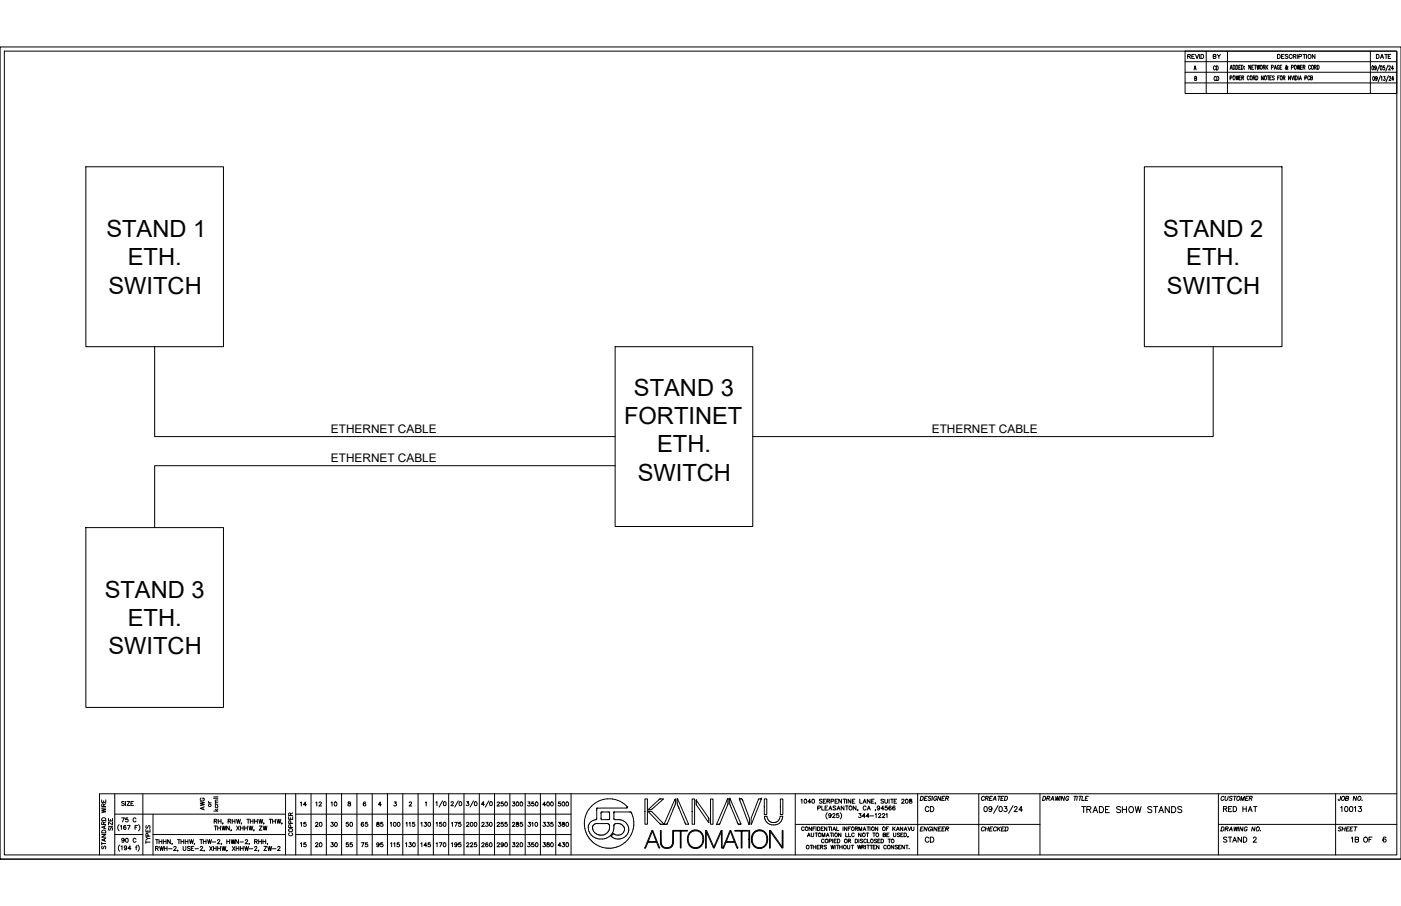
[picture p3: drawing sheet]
<svg xmlns="http://www.w3.org/2000/svg" width="432mm" height="279mm" viewBox="0 0 432 279" stroke-linecap="round" stroke-linejoin="round" font-family="sans-serif">
<g fill="none" stroke="#000" stroke-width=".31">
<path d="M0 14.5h431.8v250.4h-431.8zM1.3 15.8h429.2v247.9h-429.2zM365.3 15.8h65.2v13h-65.2zM365.3 19h65.2M366.1 17.4l.7-.1v-.4l-.7-.1v1.2M366.5 17.4l.4 .6M367.3 17.4h.5M368.1 16.8h-.8v1.2h.8M368.5 16.8l.4 1.2 .5-1.2M369.7 16.8v1.2M370.1 16.8h.5a.67 .67 0 0 1 .4 .6 .67 .67 0 0 1-.4 .6h-.5zM371.8 15.8v13"/>
<path d="M378.3 15.8v13M393.7 16.8h.5a.67 .67 0 0 1 .4 .6 .67 .67 0 0 1-.4 .6h-.5zM395 17.4h.5M395.8 16.8h-.8v1.2h.8M397 17l-.3-.2-.6 .2 .2 .3 .6 .2v.5l-.8-.2M398.2 17.1a.47 .47 0 0 0-.5-.3 .47 .47 0 0 0-.4 .5v.2a.47 .47 0 0 0 .4 .5 .47 .47 0 0 0 .5-.3M398.6 17.4l.7-.1 .1-.4-.8-.1v1.2M399 17.4l.4 .6M399.8 16.8v1.2M400.3 17.4h.7l.1-.5-.8-.1v1.2M401.6 16.8h.8M402 16.8v1.2"/>
<path d="M402.7 16.8v1.2M405.3 16.8v1.2l-.8-1.2v1.2M422.4 15.8v13M365.3 25.6h65.2M365.3 22.3h65.2M368 21.6l.3-1.3 .4 1.3M368.1 21.1h.4M368.2 24.2l.5-.1v-.5h-.5v1.2l.6-.1-.2-.5M379.1 21.4l.4-1.3 .3 1.3M379.1 24h.5v-.6h-.5v1.2M379.2 21h.5M380 20.1a.64 .64 0 0 1 .7 .6 .64 .64 0 0 1-.7 .7z"/>
<path d="M380.2 23.4h.1a.6 .6 0 0 1 .4 .6 .6 .6 0 0 1-.5 .6l-.2-.4zM380.9 20.1a.64 .64 0 0 1 .6 .6 .64 .64 0 0 1-.6 .7zM380.9 23.4l.2 1.2 .2-1.2 .3 1.2 .2-1.2M381.8 20.7h.3M381.9 24h.4M382.4 20.1h-.6v1.3h.6M382.5 23.4h-.6v1.2h.6M382.6 20.1a.64 .64 0 0 1 .6 .6 .64 .64 0 0 1-.6 .7zM382.7 24l.5-.1v-.5h-.5v1.2M383 24l.3 .6M383.5 20.5h.1M383.5 21.3h.1"/>
<path d="M385 23.7a.32 .32 0 0 0-.4-.3 .32 .32 0 0 0-.2 .5l.2 .7h.2l.2-.3M385.4 23.4h.1a.6 .6 0 0 1 .5 .6 .6 .6 0 0 1-.6 .6l-.1-.4zM385.5 20.1v1.3l-.6-1.3v1.3M385.8 20.7h.4M386.2 24l.5-.1v-.5h-.5v1.2M386.4 20.1h-.6v1.3h.6M386.5 24l.3 .6M386.6 20.1h.6M386.9 20.1v1.3M387.1 23.4a.62 .62 0 0 1 .6 .6 .62 .62 0 0 1-.6 .6zM387.4 20.1l.2 1.3 .2-1.3 .2 1.3 .2-1.3M388.6 20.2v-.1a.62 .62 0 0 1 .5 .6 .62 .62 0 0 1-.5 .6l-.2-.4z"/>
<path d="M389.3 20.7h.5v-.5l-.5-.1v1.3M389.3 23.4v1.2l-.5-1.2v1.2M389.6 20.7l.3 .7M389.8 23.4h.1a.6 .6 0 0 1 .5 .6 .6 .6 0 0 1-.6 .6l-.1-.4zM390.2 20.1v1.3M390.4 20.7l.4 .7M390.6 23.4h.6M390.8 20.1l-.6 .9M390.9 23.4v1.2M391.4 24h.3M391.9 20.8l.5-.1v-.5l-.5-.1v1.3M391.9 23.4h-.5v1.2h.5"/>
<path d="M392.7 21.4l.4-1.3 .3 1.3M392.7 23.6l-.5-.2v.4a.55 .55 0 0 1 .5 .8l-.5-.2M392.9 21h.4M393.8 24h.3M394.3 20.4a.34 .34 0 0 0-.4-.3 .34 .34 0 0 0-.2 .5l.2 .8 .4-.3-.2-.2M394.3 23.4h-.5v1.2M394.5 20.7h.4M394.7 23.4h.1a.61 .61 0 0 1 .4 .6 .61 .61 0 0 1-.5 .6l-.2-.4zM395.1 20.1h-.6v1.3h.6M395.5 24l.5-.1v-.5h-.5v1.2M395.8 24l.2 .6M397 20.7l-.1-.2a.66 .66 0 0 1-.7 .8v-.4l.4-.5-.1-.3-.1 .5 .4 .7h.2"/>
<path d="M397.7 23.4v1.2l-.6-1.2v1.2M398 20.8l.5-.1v-.5l-.5-.1v1.3M398.1 23.4l.3 1.2 .3-1.2M398.9 23.4v1.2M399.1 20.2v-.1a.62 .62 0 0 1 .5 .6 .62 .62 0 0 1-.5 .6zM399.2 23.4a.62 .62 0 0 1 .6 .6 .62 .62 0 0 1-.6 .6zM399.8 20.1l.2 1.3 .2-1.3 .3 1.3 .2-1.3M400.1 23.4v1.2M400.5 24.6l.3-1.2 .3 1.2M400.6 24.2h.4M400.8 20.7h.4M401.4 20.1h-.6v1.3h.6"/>
<path d="M401.6 20.7h.5v-.5l-.5-.1v1.3M401.9 20.7l.3 .7M402.2 24h.5v-.6h-.5v1.2M403.7 23.7a.33 .33 0 0 0-.4-.3 .33 .33 0 0 0-.3 .5l.2 .7h.3l.2-.3M403.9 20.4a.34 .34 0 0 0-.4-.3 .34 .34 0 0 0-.2 .5l.2 .7 .2 .1 .2-.3M403.9 24l.5-.1v-.5h-.5v1.2l.6-.1-.2-.5M404.3 20.2l.1-.1a.62 .62 0 0 1 .5 .6 .62 .62 0 0 1-.6 .6l-.1-.4zM405.1 20.7h.5v-.5l-.5-.1v1.3M405.4 20.7l.3 .7M406 20.1a.64 .64 0 0 1 .6 .6 .64 .64 0 0 1-.6 .7zM422.9 20.4a.63 .63 0 0 1 .6 .5 .63 .63 0 0 1-.4 .7l-.3-.3zM423.2 23.6a.59 .59 0 0 1 .5 .6 .59 .59 0 0 1-.5 .6z"/>
<path d="M424.2 20.7l-.1 .3a.34 .34 0 0 1-.5-.3 .34 .34 0 0 1 .5-.3 .63 .63 0 0 1 .2 .7 .63 .63 0 0 1-.6 .4v-.1M424.5 24l-.2 .3a.34 .34 0 0 1-.4-.3 .34 .34 0 0 1 .4-.4 .63 .63 0 0 1 .3 .7 .63 .63 0 0 1-.6 .5l-.1-.2M425.2 20.1l-.7 1.9M425.5 23.3l-.7 2M425.5 20.4a.63 .63 0 0 1 .6 .5 .63 .63 0 0 1-.4 .7l-.3-.3zM425.7 23.8l.2-.2v1.2M426.4 23.6h.5l-.3 .4a.35 .35 0 0 1 .3 .6 .35 .35 0 0 1-.6 0M426.7 20.3h-.4v.5a.34 .34 0 0 1 .5 .1 .34 .34 0 0 1-.1 .5 .34 .34 0 0 1-.5-.1M427.8 20.1l-.7 1.9M427.9 23.3l-.7 2M428 20.6l.1-.2a.28 .28 0 0 1 .4 0 .28 .28 0 0 1 0 .4l-.5 .8h.6M428.1 23.9l.1-.2a.28 .28 0 0 1 .4-.1 .28 .28 0 0 1 0 .4l-.5 .8h.6"/>
<path d="M429.5 21.1h-.7l.5-.8v1.3M429.6 24.4h-.7l.4-.8v1.2M26.5 51.4h42.4v55.5h-42.4zM352.7 51.4h42.4v55.5h-42.4zM47.7 106.9v27.7h141.9M189.6 106.9h42.4v55.5h-42.4zM373.9 106.9v27.7h-141.9M189.6 143.6h-141.9v19.1M26.5 162.7h42.4v55.5h-42.4zM31.3 257.3h1.3l-1.3 .9h1.3M31.3 249.4l1.3 .3-1.3 .3 1.3 .3-1.3 .3M31.3 246.7v.8h1.3v-.8"/>
<path d="M31.3 249.2h1.3M31.3 259.7v.9M31.5 256.1h.9l.2 .8h-1.3zM31.5 252.3h.9l.2 .7h-1.3zM31.9 254.3v-.7l-.3-.2-.3 .9h1.3M31.9 248.7v-.7l-.3-.1-.3 .8h1.3M31.9 247v.5M32.2 254.8v.6M32.2 258.7v.6M32.6 258.5l-1.3 .5 1.3 .5M32.6 254.6l-1.3 .5 1.3 .5M32.6 253.4l-.7 .5"/>
<path d="M32.6 247.9l-.7 .4M33.4 252.4v.8h1.3v-.8M33.4 254.8h1.3M33.6 255.2l-.2 .3 .2 .6 .3-.2 .4-.7 .4 .3-.2 .6M34 252.7v.5M34.7 253.5v.9l-1.3-.9v.9M35.4 257.4h8.6M35.4 251.1h52.6M35.4 244.8v18.9M36.7 254.3a1.27 1.27 0 0 0 0 1.9M37.1 254.8l.3-.2v1.2M37.5 252.2h.8l-.6 1.3"/>
<path d="M38.3 258.9a.39 .39 0 0 1-.6 .4 .39 .39 0 0 1-.1-.7 .39 .39 0 0 1 .6 .1v.8l-.3 .3-.4-.2M38.3 247.3l-.3-.1-.5 .1 .1 .3 .7 .3-.1 .4-.7-.1M38.7 247.2v1.2M38.8 254.7l-.1-.1a.58 .58 0 0 0-.6 .6 .58 .58 0 0 0 .6 .6 .4 .4 0 0 0 0-.7 .4 .4 0 0 0-.6 .3M38.9 258.6a.57 .57 0 0 1 .6 .5 .57 .57 0 0 1-.6 .6l-.2-.5zM39.2 247.2h.8l-.8 1.2h.8M39.3 254.6h.8l-.6 1.2M39.4 252.2h-.6l-.1 .6a.44 .44 0 0 1 .7-.1 .44 .44 0 0 1-.1 .7 .44 .44 0 0 1-.6-.2M40.4 247.8h.4M41.1 247.2h-.7v1.2h.7M41.6 255.1h.5M41.9 252.5a.46 .46 0 0 0-.5-.3 .46 .46 0 0 0-.4 .5v.3a.46 .46 0 0 0 .4 .5 .46 .46 0 0 0 .5-.3"/>
<path d="M41.9 258.8a.46 .46 0 0 0-.5-.3 .46 .46 0 0 0-.4 .5v.3a.46 .46 0 0 0 .4 .5 .46 .46 0 0 0 .5-.3M42.4 254.6h-.8v1.2M42.7 254.3a1.27 1.27 0 0 1 0 1.9M44 244.8v18.9M45 258.1l.6 .5-.6 .4M45 255.8v.8h1.2v-.8M45 259.7h1.2M45 259.3v.8M45.1 254.6l-.1 .7 .4 .1 .3-.7 .3-.1 .2 .3-.2 .5M45.6 258.6h.6M45.6 256.1v.5M45.6 257.9v-.8h-.5l-.1 .8h1.2"/>
<path d="M47.2 257.4h40.8M47.2 251.1v12.6M47.9 258.9h.9M48.4 258.9v1.3M49 258.9v1.3M49 259.5h.9M49.9 258.9v1.3M50.3 259.5h.9M50.3 258.9v1.3M51.2 258.9v1.3M52.5 258.9v1.3l-.8-1.3v1.3M54.7 258.9h.8"/>
<path d="M55.1 258.9v1.3M55.8 259.5h.8M55.8 258.9v1.3M56.6 258.9v1.3M57.1 259.5h.8M57.1 258.9v1.3M57.9 258.9v1.3M58.4 258.9l.3 1.3 .3-1.3 .3 1.3 .3-1.3M61.6 258.9h.8M61.7 247.2l1.3 .3-1.3 .3 1.3 .4-1.3 .3M62 246.1a.47 .47 0 0 0-.3 .5 .47 .47 0 0 0 .5 .4h.3a.46 .46 0 0 0 .5-.4 .46 .46 0 0 0-.5-.5v.3M62 258.9v1.3"/>
<path d="M62.6 249v.6M62.7 259.5h.8M62.7 258.9v1.3M63 248.8l-1.3 .5 1.3 .5M63.5 258.9v1.3M64 258.9l.3 1.3 .3-1.3 .3 1.3 .3-1.3M64.2 247.1l.4 .5M64.2 247.6h.9M65.4 259.7h1.1M65.9 250.1h1.3M65.9 245.7h1.3M66 246.2h.1"/>
<path d="M66 253.3l.7-.1 .1-.4-.8-.2v1.3M66 254.7h.8M66.3 246.2h.9M66.3 249.5l.6 .6M66.3 248h.9M66.4 253.3l.4 .6M66.4 254.7v1.3M66.5 248.4a.4 .4 0 0 0 0 .6 .4 .4 0 0 0 .5 0 .4 .4 0 0 0 0-.6M67 259.2l.3-.3 .5 .3-.8 1h.8M67.1 254.7v1.3M67.1 255.4h.8M67.2 247.4h-.8l.2 .6"/>
<path d="M67.2 246.7l-.8 .1 .2 .6M67.2 249.5l-.5 .4M67.3 252.6v1.3M67.3 253.3h.8M67.9 254.7v1.3M68.1 252.6v1.3M68.4 254.7l.3 1.3 .3-1.3 .3 1.3 .3-1.3M68.7 253.9l-.1 .2M69.9 259.5h.9M69.9 258.9v1.3M70.3 253.3l.7-.1 .1-.4-.8-.2v1.3M70.7 254.7v1.3l-.8-1.3v1.3"/>
<path d="M70.7 253.3l.5 .6M70.8 258.9v1.3M71.2 258.9l.3 1.3 .3-1.3 .3 1.3 .3-1.3M71.3 255.9l-.1 .3M71.6 253.3h.8M71.6 252.6v1.3M72.4 252.6v1.3M72.9 252.6l.3 1.3 .3-1.3 .3 1.3 .3-1.3M72.9 254.7l.8 1.3M73.5 258.9v1.3l-.8-1.3v1.3M73.7 254.7l-.8 1.3M74 259.7h1.1"/>
<path d="M74.1 255.4h.8M74.1 254.7v1.3M74.5 253.9l-.2 .2M74.9 254.7v1.3M75.4 255.4h.8M75.4 254.7v1.3M75.6 259.2l.2-.3 .5 .3-.8 1h.9M76.1 252.6h.8M76.2 254.7v1.3M76.5 252.6v1.3M76.7 254.7l.3 1.3 .3-1.3 .3 1.3 .3-1.3M77.2 253.3h.8"/>
<path d="M77.2 252.6v1.3M78 252.6v1.3M78.3 255.9l-.1 .3M78.5 259.5h.7l.1-.3-.8-.3v1.3M78.5 253.3h.8M78.5 252.6v1.3M78.9 259.5l.4 .7M79.3 252.6v1.3M79.7 259.5h.9M79.7 258.9v1.3M79.8 252.6l.3 1.3 .3-1.3 .3 1.3 .3-1.3M79.9 254.7h.8l-.8 1.3h.8"/>
<path d="M80.6 258.9v1.3M81 259.5h.9M81 258.9v1.3M81.1 254.7l.3 1.3 .3-1.3 .3 1.3 .3-1.3M81.3 253.9l-.1 .2M81.9 258.9v1.3M83 252.6h.8M83.4 252.6v1.3M84 253.3h.9M84 252.6v1.3M84.9 252.6v1.3M85.3 252.6l.3 1.3 .3-1.3 .4 1.3 .3-1.3"/>
<path d="M86.9 253.9l-.1 .2M88 244.8v18.9M91.1 257.4h84.9M91.1 251.1h84.9M91.1 244.8v18.9M95.9 244.8v18.9M100.6 244.8v18.9M105.3 244.8v18.9M110 244.8v18.9M112.7 247.5l-.2-.2a.56 .56 0 0 0-.6 .7 .56 .56 0 0 0 .8 .4 .39 .39 0 0 0-.2-.6 .39 .39 0 0 0-.5 .4M114.7 244.8v18.9M119.4 244.8v18.9"/>
<path d="M121.5 247.3h.7l-.4 .5a.42 .42 0 0 1 .3 .7 .42 .42 0 0 1-.7-.2M124.1 244.8v18.9M126.2 247.6l.2-.3 .5 .2-.8 1.1h.8M128.9 244.8v18.9M131.1 247.5l.3-.2v1.3M133.6 244.8v18.9M138.3 244.8v18.9M141.2 247l-1 1.9M143 244.8v18.9M147.7 244.8v18.9M152.4 244.8v18.9M155.1 253.6h-.6l-.1 .5a.44 .44 0 0 1 .7 0 .44 .44 0 0 1-.1 .7 .44 .44 0 0 1-.6-.2"/>
<path d="M157.1 244.8v18.9M161.9 244.8v18.9M164.5 259.9h-.6v.5a.45 .45 0 0 1 .6 0 .45 .45 0 0 1-.1 .7 .45 .45 0 0 1-.6-.2M166.6 244.8v18.9M168.6 253.6h.7l-.4 .5a.42 .42 0 0 1 .3 .6 .42 .42 0 0 1-.7-.1M171.3 244.8v18.9M176 244.8v18.9M181 257.6l.5 .8M181.3 254.7l.1 1.1M181.4 255.9l.4 1.1M181.5 254.3l-.2 .4M181.5 258.4l.3 .4"/>
<path d="M181.8 258.7l.5 .6M182.3 248.6a7.5 7.5 0 0 1 11 .3M182.3 259.3a7.5 7.5 0 0 0 4.8 2.3M182.3 248.6a7.6 7.6 0 0 0-1.3 9M182.6 255l.4 1.4M182.8 254.6l-.1 .4M183 254.4l-.2 .2M183 256.4l.3 .4M183.3 256.8l1.5 .7M183.7 252.8a2.62 2.62 0 0 0-2.2 1.5M184 249.3l-.1 3.2-.2 .3M184 249.3h.1"/>
<path d="M184 249.2h.1M184.8 257.5h.2M185.4 250.4l-.1 2.3 2.3 .1M185.4 250.4h-.1M187.3 254l.4 .3M187.3 254h-3.5l-.8 .4M187.4 250.4h-2M187.4 250.4l.5 .3M187.4 256.5a2.57 2.57 0 0 1-2.4 1M187.6 256.2l-.2 .3M187.7 254.3l.2 .8-.3 1.1M187.8 252.7l-.2 .1"/>
<path d="M187.8 252.7h.1M187.9 252.5l-.1 .1M187.9 250.7v1.9M188.3 257.9h.1M188.4 257.9h.1M188.4 257.8v.1M188.5 257.7l-.1 .1M188.9 257.2l-.4 .5M189 257l-.1 .2M189 257.1h.1M189 257l.1 .1a2.34 2.34 0 0 0 2 .4M189.2 250.7v.2"/>
<path d="M189.2 250.6v.1M189.2 251v1.5l.5 .3M189.2 254.5v.1a4 4 0 0 1-2.7 4 4 4 0 0 1-4.7-1.6M189.2 250.5v.1M189.3 250.5h-.1M189.3 250.4v.1M189.3 250.4h.1M189.5 254.1l.7-.1a2.04 2.04 0 0 1 1.9 .8M189.5 254.1l-.2 .3M189.7 252.8h.4M190.1 252.8h.5M190.6 252.8a3.2 3.2 0 0 1 3.1 2.5"/>
<path d="M191.5 257.3l-.4 .2M191.9 257l-.5 .3M192.1 254.8l.4 1.1-.6 1.1M193.2 249.2h-9.1M193.3 249.1h-.1M193.3 249v.1M193.3 249h.1M193.3 248.9v.1M193.4 257.2a3.3 3.3 0 0 1-5 .7M193.7 255.3v1l-.3 .9M194.4 250.4h-5.1M194.4 250.4l.3 .4"/>
<path d="M194.6 250.8l.1 .2M194.8 251a7.6 7.6 0 0 1-3.5 9.7M198.8 246.4h.7v7.8h-.7zM199.8 249.7h.9M199.8 259.5h2.5M199.8 259.5h.1M199.8 249.6v.1M199.9 259.1l-.1 .4M200.7 250.2h-.9l3.7 3.9 1.1 .1-3.7-3.9M200.7 250.3h.1M200.8 250.3h.1M200.8 249.6l-.1 .1"/>
<path d="M201 256.4l-1 2.7M201 256.4h.1M201.1 256.4l1.2 3.1M201.1 256.4h.1M201.1 249.4l-.3 .2M201.5 249.1l-.4 .3M202.2 259.5h.1M203 246.7l.4-.3h1.1l-3 2.7M203 246.7l-3.1 2.9M203.6 259.9l.2 .9 .7 .6M203.8 259.1l.1 1.3 .5 .7M203.8 259.1v-3h-.3l.1 3.8"/>
<path d="M204.7 254.1l.7 .1M205.5 254.2h-.1M205.6 254.1v.1M207.3 259.8l-.1 .4M207.3 259.8v-3.7h.3v3.2a1.93 1.93 0 0 1-2.3 2.3M207.8 256.1h4.1v.2h-2v5.2h-.2v-5.2h-1.9zM207.9 248.6l-2.5 5.6M208 246.6l-3.3 7.5M208.1 246.5l-.1 .1M208.1 246.5l.1 1-.3 1.1M208.7 246.4l.1 1.7 .4 .9M208.7 246.4v.1"/>
<path d="M208.7 246.4l.1 .1M208.9 246.5l3.3 7.7-.9-.1M209.1 249l.2 .4M209.3 249.4l1.8 4.2M211.1 253.6l.2 .5M211.3 254.1h.1M213.3 246.4h.8v7.8h-.8zM214.6 246.9l.1 1.4M214.6 246.8v.1M214.6 246.9h.1M214.7 246.9l3.7 5.3 .1 .9M214.7 248.3l3.8 5.4v-.7"/>
<path d="M216.4 259.9a2.47 2.47 0 0 0-.1-2.7 2.47 2.47 0 0 0-2.7-.9 2.57 2.57 0 0 0-1.4 3.4 2.57 2.57 0 0 0 3.5 1.3l.8-1.1M216.9 259a2.57 2.57 0 0 0-2.7-3 2.57 2.57 0 0 0-2.3 3.3 2.4 2.4 0 0 0 2.5 2.3M216.9 259a2.54 2.54 0 0 1-2.3 2.6M219 246.4h.8v7.8h-.8zM220.9 254.2h.1M221.8 254.1v.1M222.3 256.5h.1M223.9 259.5h.1M224 259.2v.3M224.2 246.6l-3.3 7.6h.9M224.2 246.5v.1M224.2 246.5h.1"/>
<path d="M224.3 248.2l-2.4 5.8M224.3 246.4l-.1 .1M224.3 246.4h.1M224.4 246.4v1.4M224.4 246.4h.1M224.4 246.4h-.1M224.4 247.8l-.2 .4M224.9 246.4l.2 2.1M224.9 246.4h.1M225 246.4h-.1M225 246.4h.1M225 246.4l.1 .2"/>
<path d="M225.1 248.4l2.4 5.7M225.1 256.4l-1.1 2.8M225.1 246.6l3.3 7.5M225.1 256.4h.1M225.1 256.4l1.2 3.1M226.3 259.5h-2.3M226.3 259.5h.1M226.5 256.1h4.1v.2h-1.9v5.2h-.2v-5.2h-2zM227.5 254.1h.1M227.5 254.2h.1M227.6 254.2h.1M227.9 246.4h.1"/>
<path d="M227.9 246.4l.2 .6M228 246.4h-.1M228 246.4h.1a.64 .64 0 0 1 .9 .6M228.1 247l2.7 7.2M228.4 254.1l-.8 .1M229 247l1 2.7a6.2 6.2 0 0 1 .9 4.5M230.8 256.1h.3v5.4h-.3zM230.8 254.2h.1M231.6 258.8l.2 1M231.7 259.8a2.33 2.33 0 0 0 2.1 1.8M231.9 259.5l.6 1.3M233.1 256.2a2.8 2.8 0 0 0-1.5 2.6"/>
<path d="M234.2 256l-1.1 .2M234.2 256h.5M234.4 246.4h-.6M234.4 246.4h.2M234.5 256.2h-.3a2.4 2.4 0 0 0-2.3 3.3M234.5 256.2l1.3 .8 .6 1.4M234.7 246.4l-3.2 7.8v-1.9l2.3-5.9M234.7 246.4h.1M234.7 256l1.3 .8M235.6 246.4h.7v4.8h-.7zM235.6 252.2a2.79 2.79 0 0 0 3.9 2M236 256.9a3 3 0 0 1-1.5 4.7"/>
<path d="M236.4 258.4a2.44 2.44 0 0 1-2.1 3M236.4 251.9a1.89 1.89 0 0 0 1.5 1.7M236.4 251.9v-.1h-.8l.1 .3M239.7 253.2l-.7 .4h-1.1M239.7 253.2l.8-1.5h.8l-.6 1.6-1.2 .9M240.5 246.4h.8v4.8h-.8zM245.1 244.8v18.9M245.1 254.2h75.4M246.8 246.7l.4-.2v1.2M247.9 255.3a.43 .43 0 0 0-.5-.3 .43 .43 0 0 0-.4 .4v.3a.42 .42 0 0 0 .4 .4 .42 .42 0 0 0 .5-.2M248 246.5a.58 .58 0 0 1 .7 .6 .58 .58 0 0 1-.7 .6l-.2-.5zM248.9 258l.4-1.1 .4 1.1"/>
<path d="M249 257.6h.6M249.9 247.3h-.9l.6-.8v1.2M250 256.9v.8l.4 .3 .3-.1 .1-1M250.1 255v1.1l-.7-1.1v1.1M250.4 246.5a.58 .58 0 0 1 .6 .6 .58 .58 0 0 1-.6 .6l-.2-.5zM250.5 255.5h.5M251.2 256.9h.8M251.2 255h-.7v1.1M251.5 255v1.1M251.6 256.9v1.1M251.9 255h.4a.59 .59 0 0 1 .4 .6 .59 .59 0 0 1-.4 .5h-.4zM252 249.2h.8v-.5l-.8-.1v1.2"/>
<path d="M253.1 255.5h.4M253.3 248.6v1.2h.7M253.4 258v-1.1l.4 1.1 .4-1.1v1.1M253.4 246.6l-.3-.1-.6 .1 .9 .8-.3 .3-.6-.2M253.7 247.1h.5M253.8 255h-.7v1.1h.7M254 259a.42 .42 0 0 0-.5-.2 .42 .42 0 0 0-.3 .4v.3a.41 .41 0 0 0 .3 .4 .41 .41 0 0 0 .5-.3M254.3 249.2h.5M254.5 246.5h-.8v1.2h.8M254.7 258l.4-1.1 .4 1.1M254.8 257.6h.6M254.8 255v1.1l-.7-1.1v1.1"/>
<path d="M254.9 247.1l.7-.1 .1-.4-.8-.1v1.2M255 250.7a1.27 1.27 0 0 0 0 1.9M255.1 248.6h-.8v1.2h.8M255.3 255h.7M255.3 247.1l.4 .6M255.4 249.8l.5-1.2 .5 1.2M255.5 259.4l.7-.1v-.5h-.7v1.1M255.6 249.4h.6M255.7 255v1.1M255.9 256.9h.7M256.1 247.1h.8v-.6h-.8v1.2M256.2 251.3a.39 .39 0 0 1-.6 .3 .39 .39 0 0 1-.1-.6 .39 .39 0 0 1 .6 .1l-.1 1-.6-.1"/>
<path d="M256.2 256.9v1.1M256.3 255v1.1M256.6 258.8v1.1M256.6 251.2l.3-.3 .5 .2-.8 1h.8M256.7 256.1l.4-1.1 .5 1.1M256.8 256.9v1.1M256.9 255.8h.5M257.1 259.3h.4M257.4 247.1h.5M257.6 248.7l-.3-.1-.5 .1 .8 .7-.3 .4-.5-.2M257.8 258.8h-.7v1.1h.7M257.9 255v1.1h.6"/>
<path d="M258 249.8l.4-1.2 .5 1.2M258.1 258.8h.4a.59 .59 0 0 1 .4 .5 .59 .59 0 0 1-.4 .6h-.4zM258.1 249.4h.6M258.2 246.5h-.8v1.2h.8M258.5 250.9h-.6l-.1 .5a.45 .45 0 0 1 .7 0 .45 .45 0 0 1-.1 .7 .45 .45 0 0 1-.6-.2M259 250.7a1.27 1.27 0 0 1 0 1.9M259.2 256.9v1.1l-.8-1.1v1.1M259.4 246.5v1.2l-.9-1.2v1.2M259.8 255v1.1M259.8 246.5h.9M260.1 248.6v1.2l-.8-1.2v1.2M260.3 246.5v1.2"/>
<path d="M260.6 248.6h.8M260.6 256.9v1.1h.7M260.9 246.5v1.2M261 255v1.1l-.8-1.1v1.1M261 248.6v1.2M261.4 259.3h.7l.1-.3-.8-.2v1.1M261.4 255.5h.5M261.6 256.9v1.1h.6M261.8 259.3l.4 .6M262.1 255h-.7v1.1M262.2 246.5v1.2l-.8-1.2v1.2M262.7 247.1h.5"/>
<path d="M263.3 257.2a.42 .42 0 0 0-.5-.3 .42 .42 0 0 0-.3 .4v.3a.41 .41 0 0 0 .3 .4 .41 .41 0 0 0 .5-.3M263.5 246.5h-.8v1.2h.8M263.6 255.5h.6l.1-.4-.7-.1v1.1M263.6 258.8h.4a.61 .61 0 0 1 .3 .5 .61 .61 0 0 1-.3 .6h-.4zM263.8 248.6v1.2l-.8-1.2v1.2M264 255.5l.3 .6M264.4 249.7l-.1 .3M264.7 256.1v-1.1l.5 1.1 .4-1.1v1.1M264.7 250.9h.7l-.4 .5a.42 .42 0 0 1 .3 .6 .42 .42 0 0 1-.7-.1M264.7 258.8v1.1M265 246.5v1.2h.7M265.4 256.9v1.1l-.8-1.1v1.1"/>
<path d="M265.9 258.9h-.7l.7 .9h-.7M266 256.1l.4-1.1 .5 1.1M266 247.7l.5-1.2 .5 1.2M266.2 255.8h.5M266.2 247.3h.6M266.7 251.7h-.9l.6-.8v1.2M266.9 248.9a.46 .46 0 0 0-.5-.3 .46 .46 0 0 0-.4 .4v.3a.46 .46 0 0 0 .4 .5 .46 .46 0 0 0 .5-.3M267 256.9h.8M267 259a.43 .43 0 0 0-.4-.2 .43 .43 0 0 0-.4 .4v.3a.42 .42 0 0 0 .4 .4 .42 .42 0 0 0 .4-.3M267.2 255h.7M267.3 249.8l.5-1.2 .4 1.2M267.4 258.8v1.1h.6"/>
<path d="M267.4 256.9v1.1M267.5 249.4h.6M267.6 255v1.1M267.9 251.7h-.9l.6-.8v1.2M268.2 246.5v1.2l-.9-1.2v1.2M268.2 255v1.1M268.2 251.6h1.1M268.6 247.1h.5M269 256.9h.7M269.4 256.9v1.1M269.4 246.5h-.8v1.2h.8M269.7 251.1l.3-.2v1.2"/>
<path d="M269.9 249.7l-.2 .3M269.9 247.7l-.1 .2M270.2 258.9h-.7l.7 .7-.3 .3-.4-.1M270.5 255v1.1l-.7-1.1v1.1M270.5 259.3h.5M270.8 251.2l.2-.3 .5 .2-.8 1h.8M271.1 249a.39 .39 0 0 1-.5 .3 .39 .39 0 0 1-.2-.6 .39 .39 0 0 1 .7 0l-.1 1-.6-.1M271.2 258.8h-.7v1.1h.7M271.5 258.8h.4a.59 .59 0 0 1 .4 .5 .59 .59 0 0 1-.4 .6h-.4zM272 251.2l.2-.3 .5 .2-.8 1h.8M272.2 257.4h.6l.1-.4-.7-.1v1.1l.7-.1-.2-.5M272.4 246.6l-.3-.1-.6 .1 .9 .8-.3 .3-.6-.2"/>
<path d="M272.4 249.4h-.9l.6-.8v1.2M272.7 246.5v.9l.4 .3 .4-.2 .1-1M273.1 251.1l.3-.2v1.2M273.2 255.5h.4M273.3 257.4h.4M273.5 248.6h-.6l-.1 .5a.45 .45 0 0 1 .7 0 .45 .45 0 0 1-.1 .7 .45 .45 0 0 1-.7-.2M273.7 258.8h.8M273.9 255h-.7v1.1M274 256.9h-.7v1.1h.7M274 246.5v1.2M274.1 258.8v1.1M274.5 246.5h.8"/>
<path d="M274.7 248.7l-.1-.1a.55 .55 0 0 0-.7 .6 .55 .55 0 0 0 .8 .4 .39 .39 0 0 0-.3-.6 .39 .39 0 0 0-.5 .4M274.9 246.5v1.2M275.2 255v1.1M275.4 256.9v.8l.3 .3 .4-.1v-1M275.4 255.5l.5 .6M275.6 247.1h.5M275.8 248.7v-.1a.55 .55 0 0 0-.7 .5 .55 .55 0 0 0 .7 .5 .39 .39 0 0 0-.2-.6 .39 .39 0 0 0-.5 .4M275.9 255l-.7 .8M276.3 256.1l.4-1.1 .5 1.1M276.4 246.5h-.8v1.2h.8M276.5 255.8h.5M277.3 257h-.8l.1 .3 .6 .3v.4l-.7-.1"/>
<path d="M277.6 257.4h.4M277.9 246.8l.3-.3 .4 .2-.7 1h.8M278.2 255v1.1l-.7-1.1v1.1M278.3 256.9h-.7v1.1h.7M278.6 256.9h.4a.59 .59 0 0 1 .4 .6 .59 .59 0 0 1-.4 .5h-.4zM278.7 256.1l.4-1.1 .4 1.1M278.8 255.8h.6M279.2 246.5a.58 .58 0 0 1 .7 .6 .58 .58 0 0 1-.7 .6l-.1-.5zM279.8 255l.5 1.1 .4-1.1M279.9 258l-.1 .2M280.4 246.5l-.1 .3a.66 .66 0 0 1 .7 .9h-.6a.52 .52 0 0 1 0-.7 .52 .52 0 0 1 .6-.1v-.4zM280.9 255v.8l.3 .3 .5-.3v-.8"/>
<path d="M282.8 244.8v18.9M283.8 245.6h.4a.69 .69 0 0 1 .4 .7 .69 .69 0 0 1-.6 .5h-.4zM284.6 255h-.8l-.2 1.3M285 246.2h.5M285.8 255l-.2 1.3-.6-1.3-.2 1.3M285.9 245.6h-.8l-.2 1.2M287 245.8l-.2-.2-.6 .2 .1 .3 .6 .4-.4 .3-.5-.1M287.1 255.3a.54 .54 0 0 0-.7-.2 .54 .54 0 0 0-.2 .7 .45 .45 0 0 0 .4 .5 .45 .45 0 0 0 .4-.5h-.3M287.4 245.6l-.2 1.2M287.5 255l-.2 1.3M288.8 245.9a.55 .55 0 0 0-.8-.3 .55 .55 0 0 0-.2 .8 .46 .46 0 0 0 .4 .5 .46 .46 0 0 0 .5-.5h-.3M288.9 255l-.3 1.3-.6-1.3-.2 1.3"/>
<path d="M290 245.6l-.2 1.2-.6-1.2-.3 1.2M290.1 255h-.8l-.2 1.3M290.4 255.6h.5M290.4 246.2h.5M291.3 245.6h-.8l-.2 1.2h.7M291.3 255h-.8l-.2 1.3h.7M291.5 246.2l.7-.1 .2-.4-.8-.1-.2 1.2M291.5 255.6l.7-.1 .2-.4-.8-.1-.2 1.3M291.9 246.2l.3 .6M291.9 255.6l.3 .7M301.7 244.8v18.9M303.4 255.3a.54 .54 0 0 0-.7-.2 .54 .54 0 0 0-.2 .7 .44 .44 0 0 0 .3 .5 .44 .44 0 0 0 .5-.3"/>
<path d="M303.5 248.8a.78 .78 0 0 1 .9 .6 .78 .78 0 0 1-.6 .9l-.5-.3zM303.7 255.6h.9M303.8 255l-.2 1.3M304.7 255l-.2 1.3M305.1 255.6h.4M305.7 249.2a.49 .49 0 0 1-.7 .4 .49 .49 0 0 1-.1-.7 .49 .49 0 0 1 .7 0l.1 .3a.73 .73 0 0 1-.6 1.1l-.3-.2M305.9 255h-.7l-.3 1.3h.8M307.1 255.3a.54 .54 0 0 0-.7-.2 .54 .54 0 0 0-.2 .7 .44 .44 0 0 0 .3 .5 .44 .44 0 0 0 .5-.3M307.6 255l-.3 1.3M307.6 248.4l-1.4 2.4M307.8 255.5l.4 .8M308.1 248.8a.78 .78 0 0 1 .9 .6 .78 .78 0 0 1-.5 .9l-.5-.3z"/>
<path d="M308.4 255l-1 .8M308.7 255.6h.5M309.5 248.7h.8l-.4 .6a.52 .52 0 0 1 .4 .8 .52 .52 0 0 1-.9-.1M309.6 255h-.8l-.2 1.3h.8M310 255h.4a.68 .68 0 0 1 .3 .7 .68 .68 0 0 1-.5 .6h-.5zM312.2 248.4l-1.3 2.4M312.6 249.1l.2-.3 .4-.1 .3 .5-1 1.1h1.1M315.2 249.8h-1.2l.8-1.1v1.6M320.5 244.8v18.9M321.5 245.6h.5a.7 .7 0 0 1 .3 .7 .7 .7 0 0 1-.6 .5h-.4zM322.7 246.2l.7-.1 .2-.4-.8-.1-.2 1.2M323.1 246.2l.3 .6"/>
<path d="M323.8 246.8l.7-1.2 .3 1.2M324.1 246.4h.6M325.4 245.6v1.2l.6-1.2 .1 1.2 .5-1.2M326.8 245.6l-.2 1.2M328.1 245.6l-.2 1.2-.6-1.2-.2 1.2M329.4 245.9a.54 .54 0 0 0-.7-.3 .54 .54 0 0 0-.2 .8 .45 .45 0 0 0 .4 .5 .45 .45 0 0 0 .5-.5h-.3M331 245.6h.8M331.4 245.6l-.2 1.2M332.1 245.6l-.2 1.2M332.5 245.6h.9M333 245.6l-.3 1.2M333.6 245.6l-.2 1.2h.7"/>
<path d="M334.5 246.2h.5M335.4 245.6h-.8l-.2 1.2M375.5 244.8v18.9M375.5 254.2h55M376.5 255h.4a.67 .67 0 0 1 .4 .7 .67 .67 0 0 1-.6 .6h-.4zM377.7 255.6l.7-.1 .1-.4-.7-.1-.3 1.3M378.8 256.3l.7-1.3 .3 1.3M380.4 255v1.3l.6-1.3v1.3l.6-1.3M381.8 255l-.2 1.3M383.1 255l-.2 1.3-.6-1.3-.2 1.3M384.4 255.3a.54 .54 0 0 0-.7-.2 .54 .54 0 0 0-.2 .7 .45 .45 0 0 0 .4 .5 .45 .45 0 0 0 .4-.5h-.3M386.8 255l-.2 1.3-.6-1.3-.2 1.3"/>
<path d="M387.4 255.2l.3-.2a.57 .57 0 0 1 .4 .8 .57 .57 0 0 1-.9 .2zM411.6 244.8v18.9M413.2 245.6l-.3 1.1-.4 .1v-.4M413.4 255.2l-.5-.2-.3 .3 .7 .5v.3l-.4 .2-.5-.2M413.7 245.8l.2-.2a.58 .58 0 0 1 .5 .8 .58 .58 0 0 1-1 .1zM413.7 255.6h.8M413.8 255l-.2 1.3M414.7 255l-.3 1.3M414.8 246.2l.7-.1 .1-.4-.7-.1-.2 1.2 .8-.1 .1-.3-.3-.2M415.9 255h-.8l-.2 1.3M417 255h-.7l-.2 1.3M417.4 255h.9"/>
<path d="M417.8 255l-.2 1.3M418.1 245.6l-.2 1.2-.6-1.2-.3 1.2M418.7 245.8l.3-.2a.58 .58 0 0 1 .4 .8 .58 .58 0 0 1-.9 .1zM427.2 258.3l-.1-.1a.78 .78 0 0 0-.9 .6 .78 .78 0 0 0 .5 .9 .5 .5 0 0 0 .5-.5 .5 .5 0 0 0-.4-.5 .5 .5 0 0 0-.5 .5M430.5 244.8h-399.8v18.9M.1 264.9h431.7M31.3 260.1h1.3M31.5 260.9l-.2 .3 .2 .6 .3-.2 .4-.7 .4 .3-.2 .6M36.9 260.6a1.27 1.27 0 0 0 0 1.9M37.3 261.1l.3-.3v1.3M39 261.3a.39 .39 0 0 1-.5 .2 .39 .39 0 0 1-.1-.6 .39 .39 0 0 1 .6 .1l-.1 1-.6-.1M40.4 261.7h-.9l.6-.9v1.3"/>
<path d="M41.8 261.3h.4M42.3 260.8l-.3 .3v1M42.5 260.6a1.27 1.27 0 0 1 0 1.9M47.9 261.6h.8l.1-.3-.9-.3v1.3M48.4 261.6l.4 .7M49.2 261l.3 1.3 .3-1.3 .3 1.3 .3-1.3M50.7 261v1.3M50.7 261.6h.8M51.5 261v1.3M52 261.7h1M53.1 260.1l-.1 .3M53.6 261.3l.2-.3 .5 .3-.8 1h.9"/>
<path d="M54.8 262.2l-.1 .3M56.5 261v.9l.3 .4 .4-.2 .1-1.1M58.6 261.2l-.3-.2-.5 .2 .8 .7-.3 .4-.5-.2M59 261.6h.4M59.7 261h-.7v1.3h.7M60 260.1l-.1 .3M60.1 261.7h1.1M61.7 261.3l.3-.3 .4 .3-.7 1h.8M63 262.2l-.2 .3M64.6 261l.8 1.3M65.4 261l-.8 1.3M65.8 261.6h.8"/>
<path d="M65.8 261v1.3M66.6 261v1.3M67.1 261v1.3M67.1 261.6h.8M67.9 261v1.3M68.3 260.1l-.1 .3M68.4 261l.3 1.3 .3-1.3 .3 1.3 .3-1.3M70 262.2l-.1 .3M71.6 261l.8 1.3M72.4 261l-.8 1.3M72.8 261.6h.8M72.8 261v1.3"/>
<path d="M73.6 261v1.3M74.1 261v1.3M74.1 261.6h.9M75 261v1.3M75.4 261l.3 1.3 .3-1.3 .3 1.3 .3-1.3M76.9 260.1l-.2 .3M76.9 261.7h1M78.5 261.3l.2-.3 .5 .3-.8 1h.8M79.7 262.2l-.1 .3M81.3 261h.9l-.9 1.3h.9M82.5 260.1l-.1 .3M82.6 261l.2 1.3 .3-1.3 .3 1.3 .3-1.3"/>
<path d="M84 261.7h1M85.6 261.3l.2-.3 .5 .3-.8 1h.9M145 260.2l.2-.3 .5 .2-.8 1h.9M155.1 260.3a.39 .39 0 0 1-.5 .3 .39 .39 0 0 1-.1-.6 .39 .39 0 0 1 .6 .1v.8l-.3 .2-.4-.1M190.6 261l-1.7 .5-1.8 .1M191.3 260.7l-.7 .3M198.8 261.5h.1M203.2 261.3l.1 .2h-.2l-.7-1.7h-2.7l-.7 1.7h-.3M203.2 261.3l-2-5.2h-.3l-2.2 5.4M204.5 261.4l.4 .2M204.9 261.6h.4M206.8 261l-1.2 .4-1.2-.3"/>
<path d="M207.2 260.3l-.4 .7M214.6 261.6h-.2M220 261.1v.1M220 261.2l-2.2-5.1h-.3v5.4h.2v-5l2.2 5h.2l2.2-5 .1 5h.2v-5.4h-.3l-2.3 5.1M222.8 261.5h.1M222.8 261.5l2.2-5.4h.2l2.2 5.4M222.9 261.5h.2l.7-1.7h2.6l.9 1.7M227.3 261.5h.1M227.4 261.5h.1M227.4 261.5h-.1M232.5 260.8l.7 .5 .9 .1M233.8 261.6h.3"/>
<path d="M234.3 261.6h-.2M234.3 261.4h-.2M234.5 261.6h-.2M241 261.1v.1M241 261.2l-3.5-5.1h-.3v5.4h.2v-5.1l3.6 5.1h.3v-5.4h-.2v5.1M249.7 260.7h.7M250.1 260.7v1.1M250.7 260.7v1.1M250.7 261.2h.7M251.4 260.7v1.1M251.8 261.2h.5M252.5 260.7h-.7v1.1h.7"/>
<path d="M252.9 261.2h.6l.1-.3-.7-.2v1.1M253.2 261.2l.4 .6M254.7 260.8h-.7l.7 .7-.2 .3-.5-.2M256.1 260.7l.3 1.1 .2-1.1 .3 1.1 .3-1.1M257.4 260.7v1.1M257.8 260.7h.8M258.2 260.7v1.1M258.8 261.2h.7M258.8 260.7v1.1M259.5 260.7v1.1M261.2 260.7v.8l.3 .3 .4-.2v-.9M262.3 260.7h.8"/>
<path d="M262.7 260.7v1.1M264.3 260.7l.3 1.1 .3-1.1 .3 1.1 .2-1.1M265.6 261.2h.7v-.4l-.7-.1v1.1M266 261.2l.4 .6M266.8 260.7v1.1M267.2 260.7h.7M267.6 260.7v1.1M268.2 260.7h.7M268.5 260.7v1.1M269.1 261.2h.5M269.8 260.7h-.7v1.1h.7M270.9 260.7v1.1l-.7-1.1v1.1"/>
<path d="M273.2 260.9a.41 .41 0 0 0-.5-.2 .41 .41 0 0 0-.3 .4v.3a.42 .42 0 0 0 .3 .4 .42 .42 0 0 0 .5-.3M275.4 260.7v1.1l-.7-1.1v1.1M276.6 260.8h-.7l.7 .7-.2 .3-.5-.2M276.9 261.2h.5M277.6 260.7h-.7v1.1h.7M278.7 260.7v1.1l-.7-1.1v1.1M279.1 260.7h.8M279.5 260.7v1.1M280.2 261.7h.1"/>
<circle cx="403.6" cy="17.3" r=".57"/>
<circle cx="64.6" cy="248.4" r=".41"/>
<circle cx="145.4" cy="254.2" r=".57"/>
<circle cx="248.6" cy="255.5" r=".51"/>
<circle cx="252.6" cy="257.4" r=".51"/>
<circle cx="254.8" cy="259.3" r=".51"/>
<circle cx="257.7" cy="257.4" r=".51"/>
<circle cx="260.7" cy="259.3" r=".51"/>
<circle cx="262.1" cy="249.1" r=".58"/>
<circle cx="262.8" cy="255.5" r=".51"/>
<circle cx="266.3" cy="257.4" r=".51"/>
<circle cx="268.7" cy="259.3" r=".51"/>
<circle cx="269" cy="255.5" r=".51"/>
<circle cx="270.4" cy="257.4" r=".51"/>
<circle cx="272.4" cy="255.5" r=".51"/>
<circle cx="275.1" cy="259.3" r=".51"/>
<circle cx="248.9" cy="261.2" r=".52"/>
<circle cx="260.4" cy="261.2" r=".52"/>
<circle cx="273.9" cy="261.2" r=".52"/>
</g>
<g font-size="7.3">
<text x="32.8" y="73.1">STAND 1</text>
<text x="358.5" y="73.1">STAND 2</text>
<text x="39.4" y="81.8">ETH.</text>
<text x="365.6" y="81.8">ETH.</text>
<text x="33.4" y="90.6">SWITCH</text>
<text x="359.7" y="90.6">SWITCH</text>
<text x="195.4" y="122">STAND 3</text>
<text x="192.3" y="130.8">FORTINET</text>
<text x="202.5" y="139.5">ETH.</text>
<text x="196.6" y="148.3">SWITCH</text>
<text x="32.3" y="184.3">STAND 3</text>
<text x="39.4" y="193">ETH.</text>
<text x="33.4" y="201.8">SWITCH</text>
</g>
<g font-size="4.9">
<text x="133.3" y="250.1">1/0</text>
<text x="142.9" y="250.1">3/0</text>
<text x="147.5" y="250.1">4/0</text>
<text x="332.3" y="251.9">TRADE SHOW STANDS</text>
<text x="284.3" y="261.1">CD</text>
<text x="376.1" y="261.1">STAND 2</text>
<text x="415.6" y="261.1">1B</text>
<text x="419.5" y="261.1">OF</text>
</g>
<g font-size="4.4">
<text x="372.9" y="19.4">BY</text>
<text x="373.2" y="22.9">CD</text>
<text x="423.3" y="19.4">DATE</text>
<text x="373.2" y="26.1">CD</text>
<text x="284.3" y="251.5">CD</text>
<text x="376.1" y="251.5">RED HAT</text>
<text x="412.4" y="251.5">10013</text>
<text x="91.7" y="256.1">15</text>
<text x="96.3" y="256.1">20</text>
<text x="100.9" y="256.1">30</text>
<text x="105.8" y="256.1">50</text>
<text x="110.4" y="256.1">65</text>
<text x="115" y="256.1">85</text>
<text x="119.2" y="256.1">100</text>
<text x="124.2" y="256.1">115</text>
<text x="128.8" y="256.1">130</text>
<text x="133.7" y="256.1">150</text>
<text x="138.3" y="256.1">175</text>
<text x="147.5" y="256.1">230</text>
<text x="157" y="256.1">285</text>
<text x="161.9" y="256.1">310</text>
<text x="171.1" y="256.1">380</text>
<text x="91.7" y="262.5">15</text>
<text x="96.3" y="262.5">20</text>
<text x="100.9" y="262.5">30</text>
<text x="105.8" y="262.5">55</text>
<text x="110.4" y="262.5">75</text>
<text x="115" y="262.5">95</text>
<text x="119.6" y="262.5">115</text>
<text x="124.2" y="262.5">130</text>
<text x="128.8" y="262.5">145</text>
<text x="133.7" y="262.5">170</text>
<text x="138.3" y="262.5">195</text>
<text x="147.5" y="262.5">260</text>
<text x="157" y="262.5">320</text>
<text x="166.5" y="262.5">380</text>
<text x="171.1" y="262.5">430</text>
</g>
<g font-size="4">
<text x="91.7" y="249.8">14</text>
<text x="96.3" y="249.8">12</text>
<text x="101.2" y="249.8">10</text>
<text x="106.2" y="249.8">8</text>
<text x="115.7" y="249.8">4</text>
<text x="152.4" y="249.8">250</text>
<text x="157" y="249.8">300</text>
<text x="161.6" y="249.8">350</text>
<text x="166.5" y="249.8">400</text>
<text x="171.1" y="249.8">500</text>
<text x="301.6" y="248">CREATED</text>
<text x="375.4" y="248">CUSTOMER</text>
<text x="91.4" y="258.9" transform="rotate(-90 91.4 258.9)">COPPER</text>
</g>
<g font-size="3.6">
<text x="102" y="133.4">ETHERNET CABLE</text>
<text x="287.2" y="133.4">ETHERNET CABLE</text>
<text x="102" y="142.6">ETHERNET CABLE</text>
</g>
</svg>
